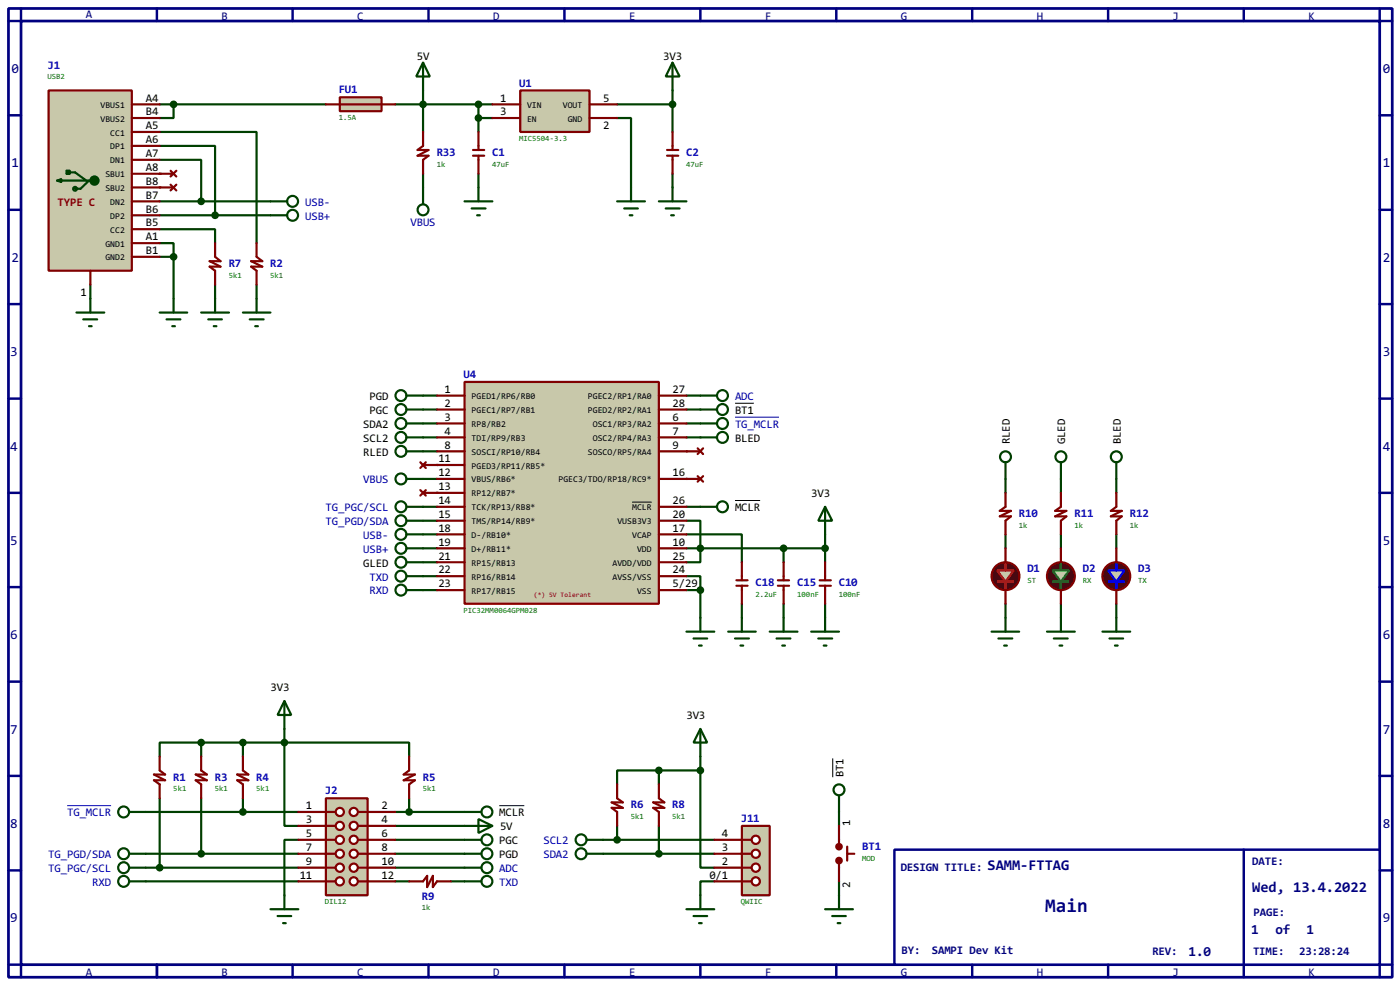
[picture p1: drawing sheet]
<svg xmlns="http://www.w3.org/2000/svg" width="256mm" height="180mm" viewBox="0 0 256 180" stroke-linecap="round" stroke-linejoin="round" font-family="sans-serif">
<path d="M1.6 1.6h253.5v177.3h-253.5zM3.9 3.9h248.9v172.7h-248.9z" fill="none" stroke="#000080" stroke-width=".5"/>
<path d="M3.9 1.6v2.3h-2.3M28.8 1.6v2.3" fill="none" stroke="#000080" stroke-width=".45"/>
<path d="M163.9 155.5h88.9v21.1h-88.9z" fill="#fff" stroke="#000080" stroke-width=".45"/>
<g fill="none" stroke="#000080" stroke-width=".45">
<path d="M53.6 1.6v2.3M78.5 1.6v2.3M103.4 1.6v2.3M128.3 1.6v2.3M153.2 1.6v2.3M178.1 1.6v2.3M203 1.6v2.3M227.9 1.6v2.3M252.8 1.6v2.3h2.3M1.6 21.1h2.3M1.6 38.4h2.3M252.8 21.1h2.3"/>
<path d="M252.8 38.4h2.3M1.6 55.7h2.3M252.8 55.7h2.3M1.6 73h2.3M252.8 73h2.3M1.6 90.2h2.3M252.8 90.2h2.3M1.6 107.5h2.3M252.8 107.5h2.3M1.6 124.8h2.3M252.8 124.8h2.3M1.6 142h2.3"/>
<path d="M1.6 159.3h2.3M227.9 155.5v23.4M252.8 142h2.3M252.8 159.3h2.3M1.6 176.6h2.3v2.3M28.8 176.6v2.3M53.6 176.6v2.3M78.5 176.6v2.3M103.4 176.6v2.3M128.3 176.6v2.3M153.2 176.6v2.3M178.1 176.6v2.3"/>
<path d="M203 176.6v2.3M255.1 176.6h-2.3v2.3"/>
</g>
<path d="M29.3 24.2h17.7v20.3" fill="none" stroke="#004000" stroke-width=".4"/>
<circle cx="29.3" cy="31.8" r=".2" fill="#004000"/>
<path d="M29.3 42h10.1v2.5" fill="none" stroke="#004000" stroke-width=".4"/>
<circle cx="29.3" cy="34.3" r=".2" fill="#004000"/>
<g fill="none" stroke="#004000" stroke-width=".4">
<path d="M29.3 19.1h30.4M31.8 19.1v2.5h-2.5M72.4 19.1h17.8M77.5 16.6v7.6M87.7 19.1v5.1M113.1 19.1h10.1M123.2 16.6v7.6M29.3 26.7h10.1v12.7M29.3 29.3h7.6v7.6M29.3 39.4h20.3M29.3 36.9h20.3M77.5 31.8v2.5"/>
<path d="M87.7 31.8v2.5M87.7 21.6h2.5M113.1 21.6h2.5v12.7M123.2 31.8v2.5M16.6 52.1v2.6M29.3 44.5h2.5v2.5M29.3 47h2.5M31.8 47v7.7M39.4 52.1v2.6M47 52.1v2.6M77.5 72.4h2.6M77.5 75h2.6"/>
<path d="M77.5 77.5h2.6M125.8 72.4h2.5M125.8 75h2.5M125.8 77.5h2.5M77.5 80.1h2.6M77.5 82.6h2.6M77.5 87.7h2.6M77.5 92.8h2.6M77.5 95.3h2.6M77.5 97.8h2.6M125.8 97.8h10.1v5.1M125.8 95.3h2.5v7.6h-2.5"/>
<path d="M125.8 80.1h2.5M125.8 92.8h2.5M151.2 97.8v5.1M184.2 87.7v2.5M184.2 97.8v2.6M194.4 87.7v2.5M194.4 97.8v2.6M204.5 87.7v2.5M204.5 97.8v2.6M77.5 100.4h2.6M77.5 108h2.6M77.5 102.9h2.6"/>
<path d="M77.5 105.5h2.6M125.8 105.5h2.5v2.5M125.8 100.4h25.4M125.8 108h2.5M128.3 108v5.1M135.9 110.5v2.6M143.6 100.4v2.5M143.6 110.5v2.6M151.2 110.5v2.6M184.2 110.5v2.6M194.4 110.5v2.6M204.5 110.5v2.6"/>
<path d="M36.9 135.9h-7.6v2.6M36.9 135.9v2.6M36.9 135.9h15.2M44.5 135.9v2.6M52.1 135.9v15.3h2.6M52.1 135.9h22.9v2.6M52.1 133.4v2.5M128.3 138.5v2.5M26.7 156.3h28M26.7 158.8h28M26.7 148.6h28M29.3 146.1v12.7"/>
<path d="M36.9 146.1v10.2M44.5 146.1v2.5M54.7 153.7h-2.6v10.2M72.4 153.7h12.7M72.4 156.3h12.7M72.4 158.8h12.7M72.4 148.6h12.7M72.4 151.2h12.7M75 146.1v2.5M110.5 153.7h20.4M110.5 156.3h20.4M113.1 151.2v2.5"/>
<path d="M120.7 141h-7.6v2.6M120.7 141v2.6M120.7 151.2v5.1M120.7 141h7.6M128.3 141v17.8h2.6M153.7 148.6v2.6M26.7 161.3h28M72.4 161.3h2.6M82.6 161.3h2.5M130.9 161.3h-2.6v2.6M153.7 161.3v2.6"/>
</g>
<g fill="#004000">
<circle cx="80.1" cy="85.1" r=".2"/>
<circle cx="80.1" cy="90.2" r=".2"/>
<circle cx="125.8" cy="87.7" r=".2"/>
<circle cx="125.8" cy="82.6" r=".2"/>
</g>
<g fill="none" stroke="#004000" stroke-width=".4">
<path d="M77.5 11.5l1.3 2.5h-2.5zM77.5 11.5v5.1M49.6 36.9h3M49.6 39.4h3"/>
<circle cx="53.6" cy="36.9" r="1"/>
<circle cx="53.6" cy="39.4" r="1"/>
</g>
<path d="M29.3 31.8h2.5M29.3 34.3h2.5M31.3 31.3l1 1M31.3 33.8l1 1.1M32.3 31.3l-1 1M32.3 33.8l-1 1.1M39.4 44.5v2.5l1 .8h-2l2 1h-2l1 .8v2.5M47 44.5v2.5l1.1 .8h-2.1l2.1 1h-2.1l1 .8v2.5" fill="none" stroke="#800000" stroke-width=".4"/>
<path d="M8.9 16.6h15.3v33h-15.3z" fill="#c8c8aa" stroke="#800000" stroke-width=".4"/>
<g fill="none" stroke="#004000" stroke-width=".4">
<path d="M123.2 11.5l1.3 2.5h-2.5zM123.2 11.5v5.1M10.5 33.1l.7-.3v.5zM11.2 33.1h6.1M12.2 31.3h.6v.5h-.6zM12.5 31.3v.5M12.8 31.6h1l2 1.5M16.3 33.1l-1.5 1.5h-1M77.5 34.3v3.1M85.1 36.9h5.1M86.4 38.2h2.6M87.4 39.4h.5"/>
<path d="M87.7 34.3v2.6M113.1 36.9h5.1M114.4 38.2h2.5M115.4 39.4h.5M115.6 34.3v2.6M120.7 36.9h5.1M122 38.2h2.5M123 39.4h.5M123.2 34.3v2.6M14 57.2h5.1M15.3 58.5h2.5M16.3 59.7h.5"/>
<path d="M16.6 54.7v2.5M29.3 57.2h5M30.5 58.5h2.6M31.6 59.7h.5M31.8 54.7v2.5M36.9 57.2h5.1M38.2 58.5h2.5M39.2 59.7h.5M39.4 54.7v2.5M44.5 57.2h5.1M45.8 58.5h2.5M46.8 59.7h.5"/>
<path d="M47 54.7v2.5"/>
<circle cx="13.7" cy="34.6" r=".35"/>
<circle cx="17.3" cy="33.1" r=".75"/>
<circle cx="17.3" cy="33.1" r=".5"/>
<circle cx="17.3" cy="33.1" r=".25"/>
<circle cx="77.5" cy="38.4" r="1"/>
</g>
<g fill="none" stroke="#800000" stroke-width=".4">
<path d="M24.2 19.1h5.1M24.2 24.2h5.1M24.2 26.7h5.1M24.2 29.3h5.1M24.2 31.8h5.1M24.2 21.6h5.1M24.2 39.4h5.1M24.2 36.9h5.1M24.2 34.3h5.1M77.5 24.2v2.5l-1 .8h2l-2 1h2l-1 .8v2.5M16.6 49.6v2.5M24.2 44.5h5.1"/>
<path d="M24.2 47h5.1M24.2 42h5.1"/>
</g>
<g fill="#004000" stroke="#004000" stroke-width=".4">
<circle cx="31.8" cy="47" r=".5"/>
<circle cx="31.8" cy="19.1" r=".5"/>
<circle cx="39.4" cy="39.4" r=".5"/>
<circle cx="36.8" cy="36.9" r=".5"/>
</g>
<path d="M62.3 17.8h7.6v2.6h-7.6z" fill-rule="evenodd" fill="#c8c8aa" stroke="#800000" stroke-width=".4"/>
<path d="M59.7 19.1h12.7M29.3 138.5v2.5l1 .8h-2.1l2.1 1h-2.1l1.1 .8v2.5M36.9 138.5v2.5l1 .8h-2l2 1h-2l1 .8v2.5M44.5 138.5v2.5l1 .8h-2l2 1h-2l1 .8v2.5M75 138.5v2.5l-1 .8h2l-2 1h2l-1 .8v2.5M113.1 143.6v2.5l1 .8h-2l2 1h-2l1 .7v2.6M120.7 143.6v2.5l1 .8h-2l2 1h-2l1 .7v2.6M153.7 151.2v3.8M153.7 157.5v3.8M155.2 155v2.5M155.2 156.3h1.3" fill="none" stroke="#800000" stroke-width=".4"/>
<circle cx="77.5" cy="19.1" r=".5" fill="#004000" stroke="#004000" stroke-width=".4"/>
<g fill="none" stroke="#004000" stroke-width=".4">
<path d="M23.7 148.6h3M23.7 156.3h3M23.7 158.8h3M85.1 148.6h3.1M85.1 156.3h3.1M85.1 158.8h3.1M85.1 153.7h3.1M107.5 156.3h3M107.5 153.7h3M153.7 145.6v3M23.7 161.3h3M49.6 166.4h5.1"/>
<path d="M50.9 167.7h2.5M51.9 169h.5M52.1 163.9v2.5M85.1 161.3h3.1M151.2 166.4h5.1M152.5 167.7h2.5M153.5 169h.5M153.7 163.9v2.5"/>
<circle cx="22.6" cy="156.3" r="1"/>
<circle cx="22.6" cy="148.6" r="1"/>
<circle cx="22.6" cy="158.8" r="1"/>
<circle cx="89.2" cy="153.7" r="1"/>
<circle cx="89.2" cy="158.8" r="1"/>
<circle cx="89.2" cy="148.6" r="1"/>
<circle cx="89.2" cy="156.3" r="1"/>
<circle cx="106.4" cy="153.7" r="1"/>
<circle cx="106.4" cy="156.3" r="1"/>
<circle cx="153.7" cy="144.6" r="1"/>
<circle cx="22.6" cy="161.3" r="1"/>
<circle cx="89.2" cy="161.3" r="1"/>
</g>
<path d="M12.3 147.5h8.1" fill="none" stroke="#0000c0" stroke-width=".18"/>
<g fill="#800000" stroke="#800000" stroke-width=".4">
<circle cx="153.7" cy="155" r=".5"/>
<circle cx="153.7" cy="157.5" r=".5"/>
</g>
<path d="M152.6 138.8v3.5M91.5 147.5h4.6" fill="none" stroke="#000" stroke-width=".18"/>
<path d="M135.9 151.2h5.1v12.7h-5.1z" fill="#c8c8aa" stroke="#800000" stroke-width=".4"/>
<path d="M135.9 161.3h1.8" fill="none" stroke="#800000" stroke-width=".4"/>
<circle cx="138.4" cy="161.3" r=".75" fill="#feffff" stroke="#800000" stroke-width=".4"/>
<path d="M135.9 158.8h1.8" fill="none" stroke="#800000" stroke-width=".4"/>
<circle cx="138.4" cy="158.8" r=".75" fill="#feffff" stroke="#800000" stroke-width=".4"/>
<path d="M135.9 156.3h1.8" fill="none" stroke="#800000" stroke-width=".4"/>
<circle cx="138.4" cy="156.3" r=".75" fill="#feffff" stroke="#800000" stroke-width=".4"/>
<path d="M135.9 153.7h1.8" fill="none" stroke="#800000" stroke-width=".4"/>
<circle cx="138.4" cy="153.7" r=".75" fill="#feffff" stroke="#800000" stroke-width=".4"/>
<g fill="none" stroke="#800000" stroke-width=".4">
<path d="M134.9 106.2h2.1M134.9 107.2h2.1M135.9 102.9v3.3M135.9 107.2v3.3M142.5 106.2h2.1M142.5 107.2h2.1M143.6 102.9v3.3M143.6 107.2v3.3M150.2 106.2h2M150.2 107.2h2M151.2 102.9v3.3M151.2 107.2v3.3"/>
<path d="M130.9 158.8h5M130.9 156.3h5M130.9 153.7h5M75 161.3h2.5l.8-1v2.1l1-2.1v2.1l.8-1.1h2.5M130.9 161.3h5"/>
</g>
<g fill="#004000" stroke="#004000" stroke-width=".4">
<circle cx="113" cy="153.7" r=".5"/>
<circle cx="120.7" cy="156.3" r=".5"/>
<circle cx="120.7" cy="141" r=".5"/>
<circle cx="128.3" cy="141" r=".5"/>
<circle cx="128.3" cy="108" r=".5"/>
<circle cx="128.3" cy="100.4" r=".5"/>
<circle cx="151.1" cy="100.4" r=".5"/>
<circle cx="143.5" cy="100.4" r=".5"/>
<circle cx="36.8" cy="135.9" r=".5"/>
</g>
<g fill="none" stroke="#004000" stroke-width=".4">
<path d="M74.5 75h3M74.5 77.5h3M74.5 72.4h3M128.3 75h3.1M128.3 77.5h3.1M128.3 72.4h3.1M74.5 97.8h3M74.5 87.7h3M74.5 95.3h3M74.5 92.8h3M74.5 80.1h3M128.3 92.8h3.1"/>
<path d="M151.2 92.8l1.3 2.5h-2.6zM151.2 92.8v5M74.5 100.4h3M74.5 105.5h3M74.5 108h3M125.8 115.6h5.1M127.1 116.9h2.5M128.1 118.2h.5M128.3 113.1v2.5M133.4 115.6h5.1M134.7 116.9h2.5M135.7 118.2h.5"/>
<path d="M135.9 113.1v2.5M141 115.6h5.1M142.3 116.9h2.5M143.3 118.2h.5M143.6 113.1v2.5M148.6 115.6h5.1M149.9 116.9h2.6M150.9 118.2h.5M151.2 113.1v2.5M181.7 115.6h5M182.9 116.9h2.6M184 118.2h.5"/>
<path d="M184.2 113.1v2.5M191.8 115.6h5.1M193.1 116.9h2.5M194.1 118.2h.5M194.4 113.1v2.5M202 115.6h5.1M203.3 116.9h2.5M204.3 118.2h.5M204.5 113.1v2.5M52.1 128.3l1.3 2.6h-2.5zM52.1 128.3v5.1M128.3 133.4l1.3 2.5h-2.5z"/>
<path d="M128.3 133.4v5.1M125.8 166.4h5.1M127.1 167.7h2.5M128.1 169h.5M128.3 163.9v2.5"/>
<circle cx="73.4" cy="77.5" r="1"/>
<circle cx="73.4" cy="75" r="1"/>
<circle cx="73.4" cy="72.4" r="1"/>
<circle cx="132.3" cy="72.4" r="1"/>
<circle cx="132.3" cy="75" r="1"/>
<circle cx="132.3" cy="77.5" r="1"/>
<circle cx="73.4" cy="87.7" r="1"/>
<circle cx="73.4" cy="97.8" r="1"/>
<circle cx="73.4" cy="95.3" r="1"/>
<circle cx="73.4" cy="92.8" r="1"/>
<circle cx="73.4" cy="80.1" r="1"/>
<circle cx="132.3" cy="92.8" r="1"/>
<circle cx="73.4" cy="105.5" r="1"/>
<circle cx="73.4" cy="108" r="1"/>
<circle cx="73.4" cy="100.4" r="1"/>
</g>
<path d="M134.7 73.8h3.4M134.7 91.6h4.6" fill="none" stroke="#000" stroke-width=".18"/>
<path d="M134.7 76.4h8" fill="none" stroke="#0000c0" stroke-width=".18"/>
<circle cx="184.2" cy="105.5" r="2.55" fill="#400000" stroke="#800000" stroke-width=".4"/>
<path d="M182.7 104.4h1.5v-1.2v1.2h1.5l-1.5 2.1h1.5h-3h1.5v1.3v-1.3z" fill-rule="evenodd" fill="#c8c8aa" stroke="#f00" stroke-width=".4"/>
<path d="M184.2 100.4v2.5M184.2 108v2.5" fill="none" stroke="#800000" stroke-width=".4"/>
<circle cx="194.3" cy="105.5" r="2.55" fill="#400000" stroke="#800000" stroke-width=".4"/>
<path d="M192.8 104.4h1.6v-1.2v1.2h1.5l-1.5 2.1h1.5h-3.1h1.6v1.3v-1.3z" fill-rule="evenodd" fill="#c8c8aa" stroke="#00c000" stroke-width=".4"/>
<path d="M194.4 100.4v2.5M194.4 108v2.5" fill="none" stroke="#800000" stroke-width=".4"/>
<circle cx="204.5" cy="105.5" r="2.55" fill="#400000" stroke="#800000" stroke-width=".4"/>
<path d="M203 104.4h1.5v-1.2v1.2h1.5l-1.5 2.1h1.5h-3h1.5v1.3v-1.3z" fill-rule="evenodd" fill="#c8c8aa" stroke="#00f" stroke-width=".4"/>
<path d="M184.2 90.2v2.6l-1 .7h2l-2 1h2l-1 .8v2.5M194.4 90.2v2.6l-1.1 .7h2.1l-2.1 1h2.1l-1 .8v2.5M204.5 90.2v2.6l-1 .7h2l-2 1h2l-1 .8v2.5M204.5 100.4v2.5M204.5 108v2.5" fill="none" stroke="#800000" stroke-width=".4"/>
<g fill="none" stroke="#004000" stroke-width=".4">
<path d="M74.5 82.6h3M128.3 80.1h3.1M184.2 84.6v3.1M194.4 84.6v3.1M204.5 84.6v3.1M74.5 102.9h3"/>
<circle cx="73.4" cy="82.6" r="1"/>
<circle cx="132.3" cy="80.1" r="1"/>
<circle cx="184.2" cy="83.6" r="1"/>
<circle cx="194.3" cy="83.6" r="1"/>
<circle cx="204.5" cy="83.6" r="1"/>
<circle cx="73.4" cy="102.9" r="1"/>
</g>
<path d="M59.7 146.1h7.7v17.8h-7.7z" fill="#c8c8aa" stroke="#800000" stroke-width=".4"/>
<path d="M59.7 148.6h1.8" fill="none" stroke="#800000" stroke-width=".4"/>
<circle cx="62.2" cy="148.6" r=".75" fill="#feffff" stroke="#800000" stroke-width=".4"/>
<path d="M59.7 151.2h1.8" fill="none" stroke="#800000" stroke-width=".4"/>
<circle cx="62.2" cy="151.2" r=".75" fill="#feffff" stroke="#800000" stroke-width=".4"/>
<path d="M59.7 153.7h1.8" fill="none" stroke="#800000" stroke-width=".4"/>
<circle cx="62.2" cy="153.7" r=".75" fill="#feffff" stroke="#800000" stroke-width=".4"/>
<path d="M59.7 156.3h1.8" fill="none" stroke="#800000" stroke-width=".4"/>
<circle cx="62.2" cy="156.3" r=".75" fill="#feffff" stroke="#800000" stroke-width=".4"/>
<path d="M65.6 148.6h1.8" fill="none" stroke="#800000" stroke-width=".4"/>
<circle cx="64.8" cy="148.6" r=".75" fill="#feffff" stroke="#800000" stroke-width=".4"/>
<path d="M65.6 151.2h1.8" fill="none" stroke="#800000" stroke-width=".4"/>
<circle cx="64.8" cy="151.2" r=".75" fill="#feffff" stroke="#800000" stroke-width=".4"/>
<path d="M65.6 153.7h1.8" fill="none" stroke="#800000" stroke-width=".4"/>
<circle cx="64.8" cy="153.7" r=".75" fill="#feffff" stroke="#800000" stroke-width=".4"/>
<path d="M65.6 156.3h1.8" fill="none" stroke="#800000" stroke-width=".4"/>
<circle cx="64.8" cy="156.3" r=".75" fill="#feffff" stroke="#800000" stroke-width=".4"/>
<path d="M59.7 158.8h1.8" fill="none" stroke="#800000" stroke-width=".4"/>
<circle cx="62.2" cy="158.8" r=".75" fill="#feffff" stroke="#800000" stroke-width=".4"/>
<path d="M59.7 161.3h1.8" fill="none" stroke="#800000" stroke-width=".4"/>
<circle cx="62.2" cy="161.3" r=".75" fill="#feffff" stroke="#800000" stroke-width=".4"/>
<path d="M65.6 158.8h1.8" fill="none" stroke="#800000" stroke-width=".4"/>
<circle cx="64.8" cy="158.8" r=".75" fill="#feffff" stroke="#800000" stroke-width=".4"/>
<path d="M65.6 161.3h1.8" fill="none" stroke="#800000" stroke-width=".4"/>
<circle cx="64.8" cy="161.3" r=".75" fill="#feffff" stroke="#800000" stroke-width=".4"/>
<path d="M54.7 148.6h5M54.7 151.2h5M54.7 156.3h5M54.7 153.7h5M54.7 158.8h5M67.4 148.6h5M67.4 151.2h5M67.4 156.3h5M67.4 153.7h5M67.4 158.8h5M54.7 161.3h5M67.4 161.3h5" fill="none" stroke="#800000" stroke-width=".4"/>
<g fill="#004000" stroke="#004000" stroke-width=".4">
<circle cx="44.5" cy="148.6" r=".5"/>
<circle cx="44.5" cy="135.9" r=".5"/>
<circle cx="36.8" cy="156.3" r=".5"/>
<circle cx="29.2" cy="158.8" r=".5"/>
<circle cx="74.9" cy="148.6" r=".5"/>
<circle cx="52.1" cy="135.9" r=".5"/>
</g>
<path d="M85.1 151.2h5.1M87.7 149.9l2.5 1.3-2.5 1.3z" fill="none" stroke="#004000" stroke-width=".4"/>
<path d="M95.3 16.6h12.7v7.6h-12.7z" fill-rule="evenodd" fill="#c8c8aa" stroke="#800000" stroke-width=".4"/>
<g fill="none" stroke="#800000" stroke-width=".4">
<path d="M90.2 19.1h5.1M108 19.1h5.1M86.7 27.5h2M86.7 28.5h2M87.7 24.2v3.3M87.7 28.5v3.3M90.2 21.6h5.1M108 21.6h5.1M122.2 27.5h2.1M122.2 28.5h2.1M123.2 24.2v3.3M123.2 28.5v3.3"/>
<path d="M77 84.6l1 1.1M77 89.7l1 1M77.5 85.1h2.6M77.5 90.2h2.6M78 84.6l-1 1.1M78 89.7l-1 1M125.8 87.7h2.5M125.8 82.6h2.5M127.8 87.2l1 1M127.8 82.1l1 1M128.8 87.2l-1 1M128.8 82.1l-1 1"/>
</g>
<g fill="#004000" stroke="#004000" stroke-width=".4">
<circle cx="87.6" cy="19.1" r=".5"/>
<circle cx="123.2" cy="19.1" r=".5"/>
<circle cx="87.6" cy="21.6" r=".5"/>
</g>
<path d="M85.1 69.9h35.6v40.6h-35.6z" fill="#c8c8aa" stroke="#800000" stroke-width=".4"/>
<g fill="none" stroke="#800000" stroke-width=".4">
<path d="M80.1 72.4h5M80.1 75h5M80.1 77.5h5M120.7 72.4h5.1M120.7 75h5.1M120.7 77.5h5.1M80.1 80.1h5M80.1 82.6h5M80.1 85.1h5M80.1 87.7h5M80.1 90.2h5M80.1 92.8h5"/>
<path d="M80.1 95.3h5M80.1 97.8h5M120.7 80.1h5.1M120.7 82.6h5.1M120.7 87.7h5.1M120.7 92.8h5.1M120.7 95.3h5.1M120.7 97.8h5.1M80.1 108h5M80.1 100.4h5M80.1 102.9h5M80.1 105.5h5"/>
<path d="M120.7 108h5.1M120.7 100.4h5.1M120.7 102.9h5.1M120.7 105.5h5.1"/>
</g>
<path d="M115.8 91.9h3.6" fill="none" stroke="#000" stroke-width=".18"/>
<text font-size="4.2" fill="#000080" x="191.5" y="167">Main</text>
<g font-size="3.2" fill="#000080">
<text x="180.9" y="159.3">SAMM-FTTAG</text>
<text x="229.4" y="163.2">Wed, 13.4.2022</text>
</g>
<g font-size="3" fill="#000080">
<text x="2.1" y="13.4">0</text>
<text x="253.4" y="13.4">0</text>
<text x="2.1" y="30.7">1</text>
<text x="253.4" y="30.7">1</text>
<text x="2.1" y="47.9">2</text>
<text x="253.4" y="47.9">2</text>
<text x="1.9" y="65.2">3</text>
<text x="253.4" y="65.2">3</text>
<text x="1.9" y="82.5">4</text>
<text x="253.4" y="82.5">4</text>
<text x="1.9" y="99.8">5</text>
<text x="253.4" y="99.8">5</text>
<text x="1.9" y="117">6</text>
<text x="253.4" y="117">6</text>
<text x="1.9" y="134.3">7</text>
<text x="253.4" y="134.3">7</text>
<text x="1.9" y="151.6">8</text>
<text x="253.4" y="151.6">8</text>
<text x="1.9" y="168.8">9</text>
<text x="229.2" y="170.9">1</text>
<text x="233.7" y="170.9">of</text>
<text x="239.4" y="170.9">1</text>
<text x="253.4" y="168.8">9</text>
<text x="217.8" y="174.9">1.0</text>
</g>
<g font-size="2.5" fill="#000080">
<text x="15.7" y="3.4">A</text>
<text x="40.6" y="3.6">B</text>
<text x="65.5" y="3.6">C</text>
<text x="90.4" y="3.6">D</text>
<text x="115.3" y="3.6">E</text>
<text x="140.2" y="3.6">F</text>
<text x="165.1" y="3.6">G</text>
<text x="190" y="3.6">H</text>
<text x="214.8" y="3.6">J</text>
<text x="239.7" y="3.6">K</text>
<text x="165" y="159.4">DESIGN TITLE:</text>
<text x="229.4" y="158.3">DATE:</text>
<text x="229.7" y="167.7">PAGE:</text>
<text x="15.7" y="178.7">A</text>
<text x="40.6" y="178.7">B</text>
<text x="65.5" y="178.7">C</text>
<text x="90.4" y="178.7">D</text>
<text x="115.3" y="178.7">E</text>
<text x="140.2" y="178.7">F</text>
<text x="165.1" y="178.7">G</text>
<text x="165.2" y="174.6">BY:</text>
<text x="170.7" y="174.6">SAMPI Dev Kit</text>
<text x="190" y="178.7">H</text>
<text x="211.1" y="174.8">REV:</text>
<text x="214.8" y="178.7">J</text>
<text x="229.6" y="174.8">TIME:</text>
<text x="238" y="174.8">23:28:24</text>
<text x="239.7" y="178.7">K</text>
</g>
<g font-size="2.5">
<text x="76.4" y="11">5V</text>
<text x="121.5" y="11">3V3</text>
<text x="26.7" y="18.6">A4</text>
<text x="26.7" y="23.6">A5</text>
<text x="26.7" y="21.1">B4</text>
<text x="91.6" y="18.6">1</text>
<text x="91.6" y="21.1">3</text>
<text x="110.5" y="23.6">2</text>
<text x="110.5" y="18.6">5</text>
<text x="26.7" y="26.2">A6</text>
<text x="26.7" y="28.8">A7</text>
<text x="26.7" y="31.3">A8</text>
<text x="26.7" y="33.8">B8</text>
<text x="26.7" y="41.5">B5</text>
<text x="26.7" y="38.9">B6</text>
<text x="26.7" y="36.3">B7</text>
<text x="26.7" y="44">A1</text>
<text x="26.7" y="46.5">B1</text>
<text x="14.8" y="54.2">1</text>
<text x="81.5" y="71.9">1</text>
<text x="123.2" y="71.9">27</text>
<text x="67.7" y="73.2">PGD</text>
<text x="67.7" y="75.8">PGC</text>
<text x="81.5" y="74.4">2</text>
<text x="81.5" y="77">3</text>
<text x="123.2" y="77">6</text>
<text x="123.2" y="74.4">28</text>
<text x="134.7" y="75.8">BT1</text>
<text x="66.6" y="80.8">SCL2</text>
<text x="66.6" y="78.3">SDA2</text>
<text x="66.6" y="83.4">RLED</text>
<text x="81.5" y="79.6">4</text>
<text x="81.5" y="82.1">8</text>
<text x="123.2" y="79.6">7</text>
<text x="123.2" y="82.1">9</text>
<text x="134.7" y="80.8">BLED</text>
<text x="185" y="81.3" transform="rotate(-90 185 81.3)">RLED</text>
<text x="195.2" y="81.3" transform="rotate(-90 195.2 81.3)">GLED</text>
<text x="205.3" y="81.3" transform="rotate(-90 205.3 81.3)">BLED</text>
<text x="80.3" y="84.6">11</text>
<text x="80.3" y="87.1">12</text>
<text x="80.3" y="89.7">13</text>
<text x="123.2" y="87.1">16</text>
<text x="80.3" y="92.3">14</text>
<text x="80.3" y="94.8">15</text>
<text x="123.2" y="94.8">20</text>
<text x="123.2" y="92.3">26</text>
<text x="134.7" y="93.6">MCLR</text>
<text x="148.6" y="91">3V3</text>
<text x="80.3" y="97.3">18</text>
<text x="80.3" y="99.9">19</text>
<text x="123.2" y="99.9">10</text>
<text x="123.2" y="97.3">17</text>
<text x="66.6" y="103.7">GLED</text>
<text x="80.3" y="102.4">21</text>
<text x="80.3" y="105">22</text>
<text x="80.3" y="107.5">23</text>
<text x="123.2" y="107.5">5/29</text>
<text x="123.2" y="105">24</text>
<text x="123.2" y="102.4">25</text>
<text x="49.6" y="126.6">3V3</text>
<text x="125.8" y="131.7">3V3</text>
<text x="154.5" y="142.3" transform="rotate(-90 154.5 142.3)">BT1</text>
<text x="56.1" y="148.1">1</text>
<text x="69.9" y="148.1">2</text>
<text x="91.5" y="149.4">MCLR</text>
<text x="56.1" y="150.7">3</text>
<text x="56.1" y="155.8">7</text>
<text x="56.1" y="153.2">5</text>
<text x="69.9" y="150.7">4</text>
<text x="69.9" y="155.8">8</text>
<text x="69.9" y="153.2">6</text>
<text x="91.5" y="154.5">PGC</text>
<text x="91.6" y="152">5V</text>
<text x="132.3" y="155.8">3</text>
<text x="132.3" y="153.2">4</text>
<text x="155.8" y="151.2" transform="rotate(-90 155.8 151.2)">1</text>
<text x="54.9" y="160.8">11</text>
<text x="56.1" y="158.3">9</text>
<text x="69.9" y="158.3">10</text>
<text x="69.9" y="160.8">12</text>
<text x="91.5" y="157.1">PGD</text>
<text x="130" y="160.8">0/1</text>
<text x="132.3" y="158.3">2</text>
<text x="155.8" y="162.5" transform="rotate(-90 155.8 162.5)">2</text>
</g>
<g font-size="2.5" fill="#0000c0">
<text x="8.7" y="12.5">J1</text>
<text x="62.1" y="17.1">FU1</text>
<text x="95.1" y="15.9">U1</text>
<text x="80" y="28.6">R33</text>
<text x="90.2" y="28.6">C1</text>
<text x="125.7" y="28.6">C2</text>
<text x="55.9" y="37.7">USB-</text>
<text x="55.9" y="40.2">USB+</text>
<text x="75.2" y="41.5">VBUS</text>
<text x="41.9" y="48.9">R7</text>
<text x="49.5" y="48.9">R2</text>
<text x="84.9" y="69.2">U4</text>
<text x="134.7" y="73.2">ADC</text>
<text x="134.7" y="78.3">TG_MCLR</text>
<text x="66.6" y="88.5">VBUS</text>
<text x="59.7" y="93.6">TG_PGC/SCL</text>
<text x="186.7" y="94.6">R10</text>
<text x="196.8" y="94.6">R11</text>
<text x="207" y="94.6">R12</text>
<text x="59.7" y="96.1">TG_PGD/SDA</text>
<text x="66.6" y="98.6">USB-</text>
<text x="66.6" y="101.2">USB+</text>
<text x="67.7" y="106.3">TXD</text>
<text x="138.4" y="107.3">C18</text>
<text x="146.1" y="107.3">C15</text>
<text x="153.7" y="107.3">C10</text>
<text x="188.2" y="104.8">D1</text>
<text x="198.4" y="104.8">D2</text>
<text x="208.5" y="104.8">D3</text>
<text x="67.7" y="108.8">RXD</text>
<text x="31.8" y="142.9">R1</text>
<text x="39.4" y="142.9">R3</text>
<text x="47" y="142.9">R4</text>
<text x="77.5" y="142.9">R5</text>
<text x="12.3" y="149.4">TG_MCLR</text>
<text x="59.5" y="145.4">J2</text>
<text x="115.6" y="148">R6</text>
<text x="123.2" y="148">R8</text>
<text x="99.6" y="154.5">SCL2</text>
<text x="135.7" y="150.5">J11</text>
<text x="158" y="155.6">BT1</text>
<text x="8.9" y="157.1">TG_PGD/SDA</text>
<text x="8.9" y="159.6">TG_PGC/SCL</text>
<text x="91.5" y="159.6">ADC</text>
<text x="99.6" y="157.1">SDA2</text>
<text x="16.9" y="162.1">RXD</text>
<text x="77.3" y="164.7">R9</text>
<text x="91.5" y="162.1">TXD</text>
</g>
<text font-size="2.5" fill="#800000" x="10.6" y="37.7">TYPE C</text>
<g font-size="1.9">
<text x="18.4" y="19.8">VBUS1</text>
<text x="18.4" y="22.2">VBUS2</text>
<text x="96.6" y="19.8">VIN</text>
<text x="96.6" y="22.2">EN</text>
<text x="103.1" y="19.8">VOUT</text>
<text x="104" y="22.2">GND</text>
<text x="20.2" y="24.8">CC1</text>
<text x="20.2" y="27.3">DP1</text>
<text x="20.2" y="29.9">DN1</text>
<text x="19.3" y="32.5">SBU1</text>
<text x="19.3" y="34.9">SBU2</text>
<text x="20.2" y="40">DP2</text>
<text x="20.2" y="37.5">DN2</text>
<text x="19.3" y="45.2">GND1</text>
<text x="19.3" y="47.6">GND2</text>
<text x="20.2" y="42.6">CC2</text>
<text x="86.4" y="73">PGED1/RP6/RB0</text>
<text x="86.4" y="75.6">PGEC1/RP7/RB1</text>
<text x="107.7" y="73">PGEC2/RP1/RA0</text>
<text x="107.7" y="75.6">PGED2/RP2/RA1</text>
<text x="86.4" y="78.2">RP8/RB2</text>
<text x="86.4" y="80.7">TDI/RP9/RB3</text>
<text x="86.4" y="83.3">SOSCI/RP10/RB4</text>
<text x="107.7" y="83.3">SOSCO/RP5/RA4</text>
<text x="108.6" y="78.2">OSC1/RP3/RA2</text>
<text x="108.6" y="80.7">OSC2/RP4/RA3</text>
<text x="86.4" y="85.7">PGED3/RP11/RB5*</text>
<text x="86.4" y="88.3">VBUS/RB6*</text>
<text x="102.3" y="88.3">PGEC3/TDO/RP18/RC9*</text>
<text x="86.4" y="90.8">RP12/RB7*</text>
<text x="86.4" y="93.4">TCK/RP13/RB8*</text>
<text x="86.4" y="96">TMS/RP14/RB9*</text>
<text x="113.1" y="96">VUSB3V3</text>
<text x="115.8" y="93.4">MCLR</text>
<text x="86.4" y="98.5">D-/RB10*</text>
<text x="86.4" y="101">D+/RB11*</text>
<text x="115.8" y="98.5">VCAP</text>
<text x="116.7" y="101">VDD</text>
<text x="86.4" y="103.6">RP15/RB13</text>
<text x="86.4" y="106.1">RP16/RB14</text>
<text x="112.2" y="106.1">AVSS/VSS</text>
<text x="112.2" y="103.6">AVDD/VDD</text>
<text x="86.4" y="108.7">RP17/RB15</text>
<text x="116.7" y="108.7">VSS</text>
</g>
<g font-size="1.7" fill="#008000">
<text x="8.7" y="14.5">USB2</text>
<text x="62.1" y="22">1.5A</text>
<text x="95.1" y="25.8">MIC5504-3.3</text>
<text x="80" y="30.5">1k</text>
<text x="90.2" y="30.5">47uF</text>
<text x="125.7" y="30.5">47uF</text>
<text x="41.9" y="50.8">5k1</text>
<text x="49.5" y="50.8">5k1</text>
<text x="186.7" y="96.6">1k</text>
<text x="196.8" y="96.6">1k</text>
<text x="207" y="96.6">1k</text>
<text x="188.2" y="106.7">ST</text>
<text x="198.4" y="106.7">RX</text>
<text x="208.5" y="106.7">TX</text>
<text x="84.9" y="112.2">PIC32MM0064GPM028</text>
<text x="138.4" y="109.3">2.2uF</text>
<text x="146.1" y="109.3">100nF</text>
<text x="153.7" y="109.3">100nF</text>
<text x="31.8" y="144.8">5k1</text>
<text x="39.4" y="144.8">5k1</text>
<text x="47" y="144.8">5k1</text>
<text x="77.5" y="144.8">5k1</text>
<text x="115.6" y="149.9">5k1</text>
<text x="123.2" y="149.9">5k1</text>
<text x="158" y="157.5">MOD</text>
<text x="59.5" y="165.5">DIL12</text>
<text x="77.3" y="166.6">1k</text>
<text x="135.7" y="165.5">QWIIC</text>
</g>
<text font-size="1.5" fill="#800000" x="97.8" y="109.3">(*) 5V Tolerant</text>
</svg>
